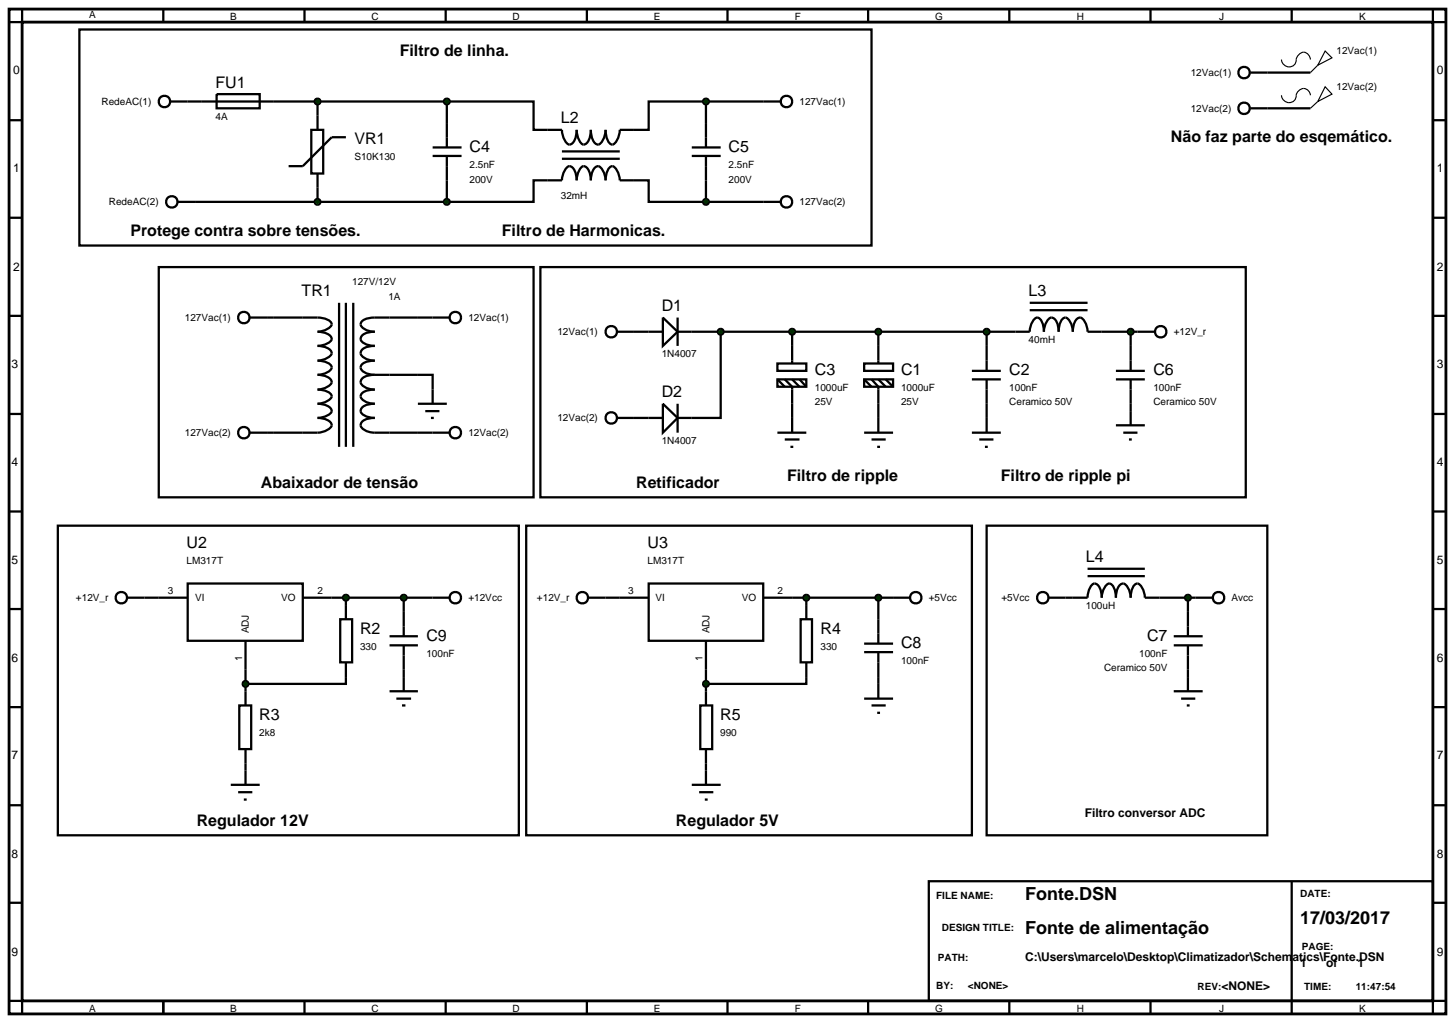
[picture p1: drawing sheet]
<svg xmlns="http://www.w3.org/2000/svg" width="257mm" height="180mm" viewBox="0 0 257 180" stroke-linecap="round" stroke-linejoin="round" font-family="sans-serif">
<path d="M1.6 1.6h253.4v177.2h-253.4zM3.9 3.9h248.8v172.6h-248.8z" fill="none" stroke="#000" stroke-width=".5"/>
<g fill="none" stroke="#000" stroke-width=".4">
<path d="M3.9 1.6v2.3h-2.3M28.8 1.6v2.3M33.1 17.9h45.7M38.2 16.6h7.6v2.5h-7.6zM53.7 1.6v2.3M56 17.9v5M78.6 1.6v2.3M78.8 17.9h15.3v5h2.5M78.8 17.9v3.8M103.5 1.6v2.3M124.5 17.9h-10.1v5h-2.6M124.5 17.9h10.1"/>
<path d="M124.5 17.9v3.8M128.3 1.6v2.3M153.1 1.6v2.3M178 1.6v2.3M202.9 1.6v2.3M223.5 12.8h7.6M223.5 19.1h7.6M227.8 1.6v2.3M252.7 1.6v2.3h2.3M1.6 21.2h2.3M1.6 38.4h2.3M34.4 35.6h44.4"/>
<path d="M54.9 22.9h2.1v7.7h-2.1zM56 30.6v5M61 24.2h-2.5l-5.1 5.1h-2.5M78.8 31.8v3.8M96.6 31.8h-2.5v3.8h-15.3M111.8 31.8h2.6v3.8h10.1M124.5 35.6h10.1M124.5 31.8v3.8M252.7 21.2h2.3M252.7 38.4h2.3M1.6 55.7h2.3M47.1 56h8.9a3.3 3.3 0 0 1 2.4 .9l.1 .3a2.73 2.73 0 0 1-2.5 1.3 3.1 3.1 0 0 1 2.4 .9l.1 .4a2.7 2.7 0 0 1-2.5 1.2 3.1 3.1 0 0 1 2.4 .9 .9 .9 0 0 1-.7 1.2l-1.1 .4-.6 .1a3.3 3.3 0 0 1 2.4 .9 .9 .9 0 0 1-.7 1.2l-1.1 .3-.6 .1a3.1 3.1 0 0 1 2.4 .9 .9 .9 0 0 1-.7 1.2l-1.1 .4-.6 .1a3.3 3.3 0 0 1 2.4 .9l.1 .3a2.73 2.73 0 0 1-2.5 1.3 3.1 3.1 0 0 1 2.4 .9l.1 .4a2.7 2.7 0 0 1-2.5 1.2 3.1 3.1 0 0 1 2.4 .9 .9 .9 0 0 1-.7 1.2l-1.1 .4-.6 .1h-8.9"/>
<path d="M59.8 53.4v25.4M61 53.4v25.4M62.3 53.4v25.4M76.3 56h-10.2a2.92 2.92 0 0 0-2.4 .9 .9 .9 0 0 0 .6 1.1l1.1 .4 .7 .1a2.77 2.77 0 0 0-2.4 .9 .87 .87 0 0 0 .6 1.2l1.1 .3 .7 .1a2.77 2.77 0 0 0-2.4 .9 .93 .93 0 0 0 .6 1.2l1.1 .4 .7 .1a2.92 2.92 0 0 0-2.4 .9 .93 .93 0 0 0 .6 1.2l1.1 .3 .7 .1M111.8 58.5h5.1M116.9 56l2.6 2.5-2.6 2.5zM119.5 58.5h59.6M119.5 56v5M127.1 58.5v15.2h-7.6M139.7 58.5v2.5M154.9 58.5v5.6M174 58.5v2.5"/>
<path d="M194.3 58.5h6.3M199.4 58.5v2.5M252.7 55.7h2.3M1.6 73h2.3M66.1 66.1h10.2v5.1M66.1 66.1a2.77 2.77 0 0 0-2.4 .9 .93 .93 0 0 0 .6 1.2l1.1 .4 .7 .1a2.92 2.92 0 0 0-2.4 .9 .9 .9 0 0 0 .6 1.1l1.1 .4 .7 .1a2.77 2.77 0 0 0-2.4 .9 .87 .87 0 0 0 .6 1.2l1.1 .3 .7 .1a2.77 2.77 0 0 0-2.4 .9 .93 .93 0 0 0 .6 1.2l1.1 .4 .7 .1h10.2M73.7 71.2h5.1M75 72.5h2.5M76 73.7h.5M111.8 73.7h5.1M116.9 71.2l2.6 2.5-2.6 2.6zM119.5 71.2v5.1"/>
<path d="M139.7 71.2v2.5M152.4 64.1h5.1v1.3h-5.1zM152.4 66.9h5.1v1.3h-5.1zM152.4 66.9l1.3 1.3M153.7 66.9l1.2 1.3v5.5M154.9 66.9l1.3 1.3M156.2 66.9l1.3 1.3M174 71.2v2.5M199.4 71.2v1.3M252.7 73h2.3M1.6 90.2h2.3M252.7 90.2h2.3"/>
<path d="M1.6 107.4h2.3M25.5 105.4h2.5M43.3 118.1v3.8M58.5 105.4h17.8M61 119.4v1.2h-17.7M61 105.4v1.3M71.2 105.4v2.5M71.2 118.1v1.3M106.8 105.4h2.5M124.5 118.1v3.8M139.7 105.4h17.8M142.2 119.4v1.2h-17.7"/>
<path d="M142.2 105.4v1.3M154.9 105.4v3.8M154.9 119.4v1.2M187.9 105.4h1.3M204.5 105.4h6.3M209.5 105.4v2.5M209.5 118.1v1.3M252.7 107.4h2.3M1.6 124.7h2.3M43.3 134.6v1.3M124.5 134.6v1.3M252.7 124.7h2.3"/>
<path d="M1.6 142h2.3M1.6 159.2h2.3M163.8 155.4h88.9v21.1h-88.9zM227.8 155.4v23.4M252.7 142h2.3M252.7 159.2h2.3M1.6 176.5h2.3v2.3M28.8 176.5v2.3M53.7 176.5v2.3M78.6 176.5v2.3M103.5 176.5v2.3M128.3 176.5v2.3"/>
<path d="M153.1 176.5v2.3M178 176.5v2.3M202.9 176.5v2.3M255 176.5h-2.3v2.3"/>
</g>
<path d="M154.5 58.2l.4-.2-.5 .5zM154.9 58l.4 .2 .1 .3zM155.4 58.5l-.1 .3-.4 .2zM154.4 58.5l.5 .5-.3-.1z" fill="#004000" stroke="#000" stroke-width=".4"/>
<path d="M154.4 58.5l.5-.5 .5 .5-.5 .5z" fill="#004000"/>
<path d="M137.1 64.1h5.1v1.3h-5.1zM137.1 66.9h5.1v1.3h-5.1zM137.1 66.9l1.3 1.3M138.4 66.9l1.3 1.3v3M139.7 61v3.1M139.7 66.9l1.3 1.3M141 66.9l1.2 1.3M171.4 66.9h5.1M171.4 65.4h5.1M174 61v4.4M174 66.9v4.3" fill="none" stroke="#000" stroke-width=".4"/>
<g fill="#004000" stroke="#000" stroke-width=".4">
<path d="M139.4 58.1l.3-.1-.5 .5zM139.7 58l.4 .2 .1 .3zM140.2 58.5l-.1 .3-.4 .2zM139.2 58.5l.5 .5-.3-.1z"/>
<path d="M126.8 58.1l.3-.1-.5 .5zM127.1 58l.3 .1 .2 .4zM127.1 59l.5-.5-.2 .4zM126.6 58.5l.5 .5-.4-.2z"/>
</g>
<g fill="#004000">
<path d="M139.7 58l.5 .5-.5 .5-.5-.5z"/>
<path d="M127.1 58l.5 .5-.5 .5-.5-.5z"/>
</g>
<g fill="none" stroke="#000" stroke-width=".4">
<path d="M96.6 31.8h2.5a2.73 2.73 0 0 1 1.3-2.5 1.5 1.5 0 0 1 1.1 1.3l.2 1.2a2.7 2.7 0 0 1 1.2-2.5 1.5 1.5 0 0 1 1.1 1.3l.2 1.2a3.1 3.1 0 0 1 .9-2.4 .9 .9 0 0 1 1.2 .7l.4 1.1 .1 .6a3.3 3.3 0 0 1 .9-2.4l.3-.1a2.73 2.73 0 0 1 1.3 2.5h2.5M96.6 22.9h2.5a2.79 2.79 0 0 0 1.3 2.6 1.5 1.5 0 0 0 1.1-1.3l.2-1.3a2.77 2.77 0 0 0 1.2 2.6 1.5 1.5 0 0 0 1.1-1.3l.2-1.3a3.2 3.2 0 0 0 .9 2.5 .9 .9 0 0 0 1.2-.7l.4-1.2 .1-.6a3.4 3.4 0 0 0 .9 2.5l.3 .1a2.79 2.79 0 0 0 1.3-2.6h2.5M99.1 28h10.2M99.1 26.7h10.2M76.3 56h3M108.8 58.5h3M76.3 76.3h3M108.8 73.7h3M137.1 76.3h5.1M138.4 77.5h2.6M139.4 78.8h.5M139.7 73.7v2.6"/>
<path d="M152.4 76.3h5.1M153.7 77.5h2.5M154.7 78.8h.5M154.9 73.7v2.6M171.4 76.3h5.1M172.7 77.5h2.5M173.7 78.8h.5M174 73.7v2.6"/>
<circle cx="80.3" cy="56" r="1.01"/>
<circle cx="107.8" cy="58.5" r="1.01"/>
<circle cx="80.3" cy="76.3" r="1.01"/>
<circle cx="107.8" cy="73.7" r="1.01"/>
</g>
<path d="M55.6 17.6l.4-.2-.5 .5zM56 17.4l.3 .1 .2 .4zM56 18.4l.5-.5-.2 .4zM55.5 17.9l.5 .5-.4-.2z" fill="#004000" stroke="#000" stroke-width=".4"/>
<path d="M55.5 17.9l.5-.5 .5 .5-.5 .5z" fill="#004000"/>
<g fill="none" stroke="#000" stroke-width=".4">
<path d="M30.1 17.9h3M31.3 35.6h3.1"/>
<circle cx="29" cy="17.9" r="1.01"/>
<circle cx="30.3" cy="35.6" r="1.01"/>
</g>
<path d="M55.6 35.3l.4-.2-.5 .5zM56 35.1l.3 .1 .2 .4zM56.5 35.6l-.2 .4-.3 .1zM55.5 35.6l.5 .5-.4-.2z" fill="#004000" stroke="#000" stroke-width=".4"/>
<path d="M55.5 35.6l.5-.5 .5 .5-.5 .5z" fill="#004000"/>
<path d="M76.3 27.5h5.1M76.3 26h5.1M78.8 21.7v4.3M78.8 27.5v4.3" fill="none" stroke="#000" stroke-width=".4"/>
<g fill="#004000" stroke="#000" stroke-width=".4">
<path d="M78.4 17.6l.4-.2-.5 .5zM78.8 17.4l.4 .2 .1 .3zM78.8 18.4l.5-.5-.1 .3zM78.3 17.9l.5 .5-.4-.2z"/>
<path d="M78.4 35.3l.4-.2-.5 .5zM78.8 35.1l.4 .2 .1 .3zM79.3 35.6l-.1 .3-.4 .2zM78.3 35.6l.5 .5-.4-.2z"/>
</g>
<g fill="#004000">
<path d="M78.8 17.4l.5 .5-.5 .5-.5-.5z"/>
<path d="M78.3 35.6l.5-.5 .5 .5-.5 .5z"/>
</g>
<g fill="none" stroke="#000" stroke-width=".4">
<path d="M134.6 17.9h3M122 27.5h5.1M122 26h5.1M124.5 21.7v4.3M124.5 27.5v4.3M134.6 35.6h3"/>
<circle cx="138.7" cy="17.9" r="1.01"/>
<circle cx="138.7" cy="35.6" r="1.01"/>
</g>
<g fill="#004000" stroke="#000" stroke-width=".4">
<path d="M124.2 17.5l.3-.1-.5 .5zM124.5 17.4l.3 .1 .2 .4zM124.5 18.4l.5-.5-.2 .4zM124 17.9l.5 .5-.4-.2z"/>
<path d="M124.1 35.3l.4-.2-.5 .5zM124.5 35.1l.3 .1 .2 .4zM125 35.6l-.1 .3-.4 .2zM124 35.6l.5 .5-.4-.2z"/>
</g>
<g fill="#004000">
<path d="M124.5 17.4l.5 .5-.5 .5-.5-.5z"/>
<path d="M124 35.6l.5-.5 .5 .5-.5 .5z"/>
</g>
<g fill="none" stroke="#000" stroke-width=".4">
<path d="M44 56h3.1M179.1 58.5h2.5a2.6 2.6 0 0 1 1.3-2.5 1.43 1.43 0 0 1 1 1.3l.2 1.2a2.6 2.6 0 0 1 1.3-2.5 1.44 1.44 0 0 1 1.1 1.3l.2 1.2a3.2 3.2 0 0 1 .9-2.4 .88 .88 0 0 1 1.1 .7l.4 1.1 .1 .6a2.98 2.98 0 0 1 .9-2.4 .91 .91 0 0 1 1.2 .7l.4 1.1 .1 .6h2.5M181.6 54.7h10.2M181.6 53.4h10.2M44 76.3h3.1"/>
<circle cx="43" cy="56" r="1.01"/>
<circle cx="43" cy="76.3" r="1.01"/>
</g>
<path d="M173.7 58.1l.3-.1-.5 .5zM174 58l.3 .1 .2 .4zM174 59l.5-.5-.2 .4zM173.5 58.5l.5 .5-.4-.2z" fill="#004000" stroke="#000" stroke-width=".4"/>
<path d="M174 58l.5 .5-.5 .5-.5-.5z" fill="#004000"/>
<g fill="none" stroke="#000" stroke-width=".4">
<path d="M200.6 58.5h3.1M196.8 66.9h5.1M196.8 65.4h5.1M196.8 75h5.1M198.1 76.3h2.5M199.1 77.5h.5M199.4 61v4.4M199.4 66.9v4.3M199.4 72.5v2.5"/>
<circle cx="204.7" cy="58.5" r="1.01"/>
</g>
<path d="M199.1 58.1l.3-.1-.5 .5zM199.4 58l.4 .2 .1 .3zM199.4 59l.5-.5-.2 .4zM198.9 58.5l.5 .5-.4-.2z" fill="#004000" stroke="#000" stroke-width=".4"/>
<path d="M199.4 58l.5 .5-.5 .5-.5-.5z" fill="#004000"/>
<g fill="none" stroke="#000" stroke-width=".4">
<path d="M14 5.2h139.7v38.1h-139.7zM28 47.1h66.1v40.6h-66.1zM95.3 47.1h124.4v40.6h-124.4zM28 105.4h5.1M33.1 102.9h20.3v10.1h-20.3zM43.3 113v5.1M53.4 105.4h5.1M60 109.2h2.1v7.6h-2.1zM61 106.7v2.5M61 116.8v2.6M42.2 124.4h2.1v7.7h-2.1zM43.3 121.9v2.5"/>
<path d="M43.3 132.1v2.5"/>
</g>
<path d="M43 120.2l.3-.1-.5 .5zM43.3 120.1l.3 .1 .2 .4zM43.8 120.6l-.2 .4-.3 .1zM42.8 120.6l.5 .5-.4-.2z" fill="#004000" stroke="#000" stroke-width=".4"/>
<path d="M43.3 120.1l.5 .5-.5 .5-.5-.5z" fill="#004000"/>
<g fill="none" stroke="#000" stroke-width=".4">
<path d="M22.4 105.4h3.1M76.3 105.4h3M109.3 105.4h5.1M114.4 102.9h20.2v10.1h-20.2zM124.5 113v5.1M134.6 105.4h5.1M141.2 109.2h2v7.6h-2zM142.2 106.7v2.5M142.2 116.8v2.6M40.7 138.4h5.1M42 139.7h2.5M43.3 135.9v2.5"/>
<path d="M123.5 124.4h2.1v7.7h-2.1zM124.5 121.9v2.5M124.5 132.1v2.5M43 141h.5"/>
<circle cx="21.4" cy="105.4" r="1.01"/>
<circle cx="80.3" cy="105.4" r="1.01"/>
</g>
<path d="M124.2 120.2l.3-.1-.5 .5zM124.5 120.1l.3 .1 .2 .4zM125 120.6l-.2 .4-.3 .1zM124 120.6l.5 .5-.4-.2z" fill="#004000" stroke="#000" stroke-width=".4"/>
<path d="M124.5 120.1l.5 .5-.5 .5-.5-.5z" fill="#004000"/>
<g fill="none" stroke="#000" stroke-width=".4">
<path d="M220.5 12.8h3M220.5 19.1h3M10.2 92.7h81.3v54.6h-81.3zM92.8 92.7h78.6v54.6h-78.6zM103.7 105.4h3.1M157.5 105.4h3M189.2 105.4h2.6a2.58 2.58 0 0 1 1.2-2.5 1.44 1.44 0 0 1 1.1 1.3l.2 1.2a2.6 2.6 0 0 1 1.3-2.5 1.43 1.43 0 0 1 1 1.3l.2 1.2a2.98 2.98 0 0 1 .9-2.4 .91 .91 0 0 1 1.2 .7l.4 1.1 .1 .6a3.2 3.2 0 0 1 .9-2.4 .88 .88 0 0 1 1.1 .7l.4 1.1 .1 .6h2.6M191.8 101.6h10.1M191.8 100.3h10.1M207 113.8h5.1M207 112.2h5.1M209.5 107.9v4.3"/>
<path d="M209.5 113.8v4.3M209.5 119.4v2.5M210.8 105.4h3M122 138.4h5.1M123.3 139.7h2.5M124.5 135.9v2.5M207 121.9h5.1M208.3 123.2h2.5M209.3 124.4h.5M124.3 141h.5"/>
<circle cx="219.4" cy="12.8" r="1.01"/>
<circle cx="219.4" cy="19.1" r="1.01"/>
<circle cx="102.7" cy="105.4" r="1.01"/>
<circle cx="161.5" cy="105.4" r="1.01"/>
<circle cx="214.9" cy="105.4" r="1.01"/>
</g>
<path d="M226 10.5a1.3 1.3 0 0 0 1.3 1.3 1.3 1.3 0 0 0 1.3-1.3 1.24 1.24 0 0 1 1.1-1.2 1.24 1.24 0 0 1 1.3 .9l.1 .3M226 16.8a1.3 1.3 0 0 0 1.3 1.3 1.3 1.3 0 0 0 1.3-1.3 1.25 1.25 0 0 1 1.3-1.2 1.25 1.25 0 0 1 1.2 1.2M232.4 11.5l-1.3 1.3M232.4 17.9l-1.3 1.2M233.7 9l1.2 1.2-2.5 1.3zM233.7 15.3l1.2 1.3-2.5 1.3z" fill="none" stroke="#000" stroke-width=".2"/>
<path d="M209.2 105l.3-.1-.5 .5zM209.5 104.9l.4 .2 .1 .3zM209.5 105.9l.5-.5-.2 .4zM209 105.4l.5 .5-.4-.2z" fill="#004000" stroke="#000" stroke-width=".4"/>
<path d="M209.5 104.9l.5 .5-.5 .5-.5-.5z" fill="#004000"/>
<g fill="none" stroke="#000" stroke-width=".4">
<path d="M174 92.7h49.5v54.6h-49.5zM184.9 105.4h3"/>
<circle cx="183.9" cy="105.4" r="1.01"/>
</g>
<path d="M141.9 105l.3-.1-.5 .5zM142.2 104.9l.4 .2 .1 .3zM142.7 105.4l-.2 .4-.3 .1zM141.7 105.4l.5 .5-.3-.1z" fill="#004000" stroke="#000" stroke-width=".4"/>
<path d="M141.7 105.4l.5-.5 .5 .5-.5 .5z" fill="#004000"/>
<path d="M152.4 115h5.1M152.4 113.5h5.1M154.9 109.2v4.3M154.9 115v4.4" fill="none" stroke="#000" stroke-width=".4"/>
<path d="M154.6 105l.3-.1-.5 .5zM154.9 104.9l.4 .2 .1 .3zM155.4 105.4l-.2 .4-.3 .1zM154.4 105.4l.5 .5-.3-.1z" fill="#004000" stroke="#000" stroke-width=".4"/>
<path d="M154.4 105.4l.5-.5 .5 .5-.5 .5z" fill="#004000"/>
<path d="M152.4 123.2h5.1M153.7 124.4h2.5M154.7 125.7h.5M154.9 120.6v2.6" fill="none" stroke="#000" stroke-width=".4"/>
<path d="M60.7 105l.3-.1-.5 .5zM61 104.9l.3 .1 .2 .4zM61 105.9l.5-.5-.2 .4zM60.5 105.4l.5 .5-.4-.2z" fill="#004000" stroke="#000" stroke-width=".4"/>
<path d="M61 104.9l.5 .5-.5 .5-.5-.5z" fill="#004000"/>
<path d="M68.7 113.8h5M68.7 112.2h5M71.2 107.9v4.3M71.2 113.8v4.3" fill="none" stroke="#000" stroke-width=".4"/>
<path d="M70.8 105.1l.4-.2-.5 .5zM71.2 104.9l.4 .2 .1 .3zM71.7 105.4l-.1 .3-.4 .2zM70.7 105.4l.5 .5-.3-.1z" fill="#004000" stroke="#000" stroke-width=".4"/>
<path d="M70.7 105.4l.5-.5 .5 .5-.5 .5z" fill="#004000"/>
<path d="M71.2 119.4v2.5M68.7 121.9h5M69.9 123.2h2.6M70.9 124.4h.6" fill="none" stroke="#000" stroke-width=".4"/>
<g font-size="3.2">
<text x="180.8" y="158.8">Fonte.DSN</text>
<text x="180.8" y="164.7">Fonte de alimentação</text>
<text x="229.3" y="162.9">17/03/2017</text>
</g>
<g font-size="2.8">
<text x="70.5" y="9.9">Filtro de linha.</text>
<text x="38" y="15.5">FU1</text>
<text x="98.9" y="21.8">L2</text>
<text x="62.5" y="25.5">VR1</text>
<text x="82.8" y="26.8">C4</text>
<text x="128.5" y="26.8">C5</text>
<text x="206.5" y="25.1">Não faz parte do esqemático.</text>
<text x="23" y="41.6">Protege contra sobre tensões.</text>
<text x="88.5" y="41.6">Filtro de Harmonicas.</text>
<text x="53.2" y="52.3">TR1</text>
<text x="181.4" y="52.3">L3</text>
<text x="116.7" y="54.9">D1</text>
<text x="116.7" y="70.1">D2</text>
<text x="143.7" y="66.2">C3</text>
<text x="158.9" y="66.2">C1</text>
<text x="178" y="66.2">C2</text>
<text x="203.4" y="66.2">C6</text>
<text x="46" y="86.1">Abaixador de tensão</text>
<text x="112.2" y="86.1">Retificador</text>
<text x="138.8" y="84.8">Filtro de ripple</text>
<text x="176.5" y="84.8">Filtro de ripple pi</text>
<text x="32.9" y="96.6">U2</text>
<text x="114.2" y="96.6">U3</text>
<text x="191.5" y="99.2">L4</text>
<text x="63.5" y="111.8">R2</text>
<text x="75.2" y="113.1">C9</text>
<text x="144.7" y="111.8">R4</text>
<text x="202.3" y="113.1">C7</text>
<text x="158.9" y="114.3">C8</text>
<text x="45.7" y="127">R3</text>
<text x="127" y="127">R5</text>
<text x="34.7" y="145.7">Regulador 12V</text>
<text x="119.2" y="145.7">Regulador 5V</text>
</g>
<g font-size="2.1">
<text x="2.3" y="13.1">0</text>
<text x="253.4" y="13.1">0</text>
<text x="2.3" y="30.4">1</text>
<text x="253.4" y="30.4">1</text>
<text x="2.3" y="47.7">2</text>
<text x="253.4" y="47.7">2</text>
<text x="2" y="64.9">3</text>
<text x="253.4" y="64.9">3</text>
<text x="2" y="82.2">4</text>
<text x="253.4" y="82.2">4</text>
<text x="2" y="99.4">5</text>
<text x="253.4" y="99.4">5</text>
<text x="2" y="116.7">6</text>
<text x="253.4" y="116.7">6</text>
<text x="2" y="133.9">7</text>
<text x="253.4" y="133.9">7</text>
<text x="191.3" y="144.1">Filtro conversor ADC</text>
<text x="2" y="151.2">8</text>
<text x="253.4" y="151.2">8</text>
<text x="2" y="168.5">9</text>
<text x="180.8" y="169.5">C:\Users\marcelo\Desktop\Climatizador\Schematics\Fonte.DSN</text>
<text x="229.3" y="170.5">1</text>
<text x="233.9" y="170.5">of</text>
<text x="239.4" y="170.5">1</text>
<text x="253.4" y="168.5">9</text>
<text x="215.4" y="174.6">&lt;NONE&gt;</text>
</g>
<g font-size="1.8">
<text x="15.7" y="3.2">A</text>
<text x="40.6" y="3.5">B</text>
<text x="65.5" y="3.5">C</text>
<text x="90.4" y="3.5">D</text>
<text x="115.3" y="3.5">E</text>
<text x="140.2" y="3.5">F</text>
<text x="164.9" y="3.5">G</text>
<text x="189.9" y="3.5">H</text>
<text x="215" y="3.5">J</text>
<text x="239.7" y="3.5">K</text>
<text x="235.7" y="9.6">12Vac(1)</text>
<text x="210" y="13.4">12Vac(1)</text>
<text x="235.7" y="15.9">12Vac(2)</text>
<text x="17.9" y="18.5">RedeAC(1)</text>
<text x="38" y="21.1">4A</text>
<text x="141" y="18.5">127Vac(1)</text>
<text x="210" y="19.7">12Vac(2)</text>
<text x="62.5" y="28.3">S10K130</text>
<text x="82.8" y="29.6">2.5nF</text>
<text x="128.5" y="29.6">2.5nF</text>
<text x="82.8" y="32.2">200V</text>
<text x="98.9" y="35.1">32mH</text>
<text x="128.5" y="32.2">200V</text>
<text x="19.2" y="36.2">RedeAC(2)</text>
<text x="141" y="36.2">127Vac(2)</text>
<text x="62.1" y="50.3">127V/12V</text>
<text x="68.5" y="52.9">1A</text>
<text x="32.6" y="56.6">127Vac(1)</text>
<text x="82.6" y="56.6">12Vac(1)</text>
<text x="98.3" y="59.1">12Vac(1)</text>
<text x="207" y="59.1">+12V_r</text>
<text x="116.7" y="63">1N4007</text>
<text x="181.4" y="60.5">40mH</text>
<text x="143.7" y="69">1000uF</text>
<text x="143.7" y="71.5">25V</text>
<text x="158.9" y="69">1000uF</text>
<text x="158.9" y="71.5">25V</text>
<text x="178" y="69">100nF</text>
<text x="178" y="71.5">Ceramico 50V</text>
<text x="203.4" y="69">100nF</text>
<text x="203.4" y="71.5">Ceramico 50V</text>
<text x="32.6" y="76.9">127Vac(2)</text>
<text x="82.6" y="76.9">12Vac(2)</text>
<text x="98.3" y="74.3">12Vac(2)</text>
<text x="116.7" y="78.3">1N4007</text>
<text x="32.9" y="99.4">LM317T</text>
<text x="114.2" y="99.4">LM317T</text>
<text x="13.4" y="106">+12V_r</text>
<text x="29.6" y="104.8">3</text>
<text x="34.4" y="106">VI</text>
<text x="49.6" y="106">VO</text>
<text x="56" y="104.8">2</text>
<text x="82.6" y="106">+12Vcc</text>
<text x="94.7" y="106">+12V_r</text>
<text x="110.8" y="104.8">3</text>
<text x="115.6" y="106">VI</text>
<text x="130.8" y="106">VO</text>
<text x="137.1" y="104.8">2</text>
<text x="163.8" y="106">+5Vcc</text>
<text x="176.6" y="106">+5Vcc</text>
<text x="191.5" y="107.4">100uH</text>
<text x="217.2" y="106">Avcc</text>
<text x="43.9" y="111.7" transform="rotate(-90 43.9 111.7)">ADJ</text>
<text x="125.1" y="111.7" transform="rotate(-90 125.1 111.7)">ADJ</text>
<text x="42.7" y="116.6" transform="rotate(-90 42.7 116.6)">1</text>
<text x="63.5" y="114.6">330</text>
<text x="75.2" y="115.9">100nF</text>
<text x="123.9" y="116.6" transform="rotate(-90 123.9 116.6)">1</text>
<text x="144.7" y="114.6">330</text>
<text x="158.9" y="117.1">100nF</text>
<text x="194.7" y="118.4">Ceramico 50V</text>
<text x="200.9" y="115.9">100nF</text>
<text x="45.7" y="129.8">2k8</text>
<text x="127" y="129.8">990</text>
<text x="165.1" y="158.6">FILE NAME:</text>
<text x="229.3" y="158.1">DATE:</text>
<text x="166.1" y="164.2">DESIGN TITLE:</text>
<text x="229.6" y="167.5">PAGE:</text>
<text x="165.4" y="169.5">PATH:</text>
<text x="15.7" y="178.4">A</text>
<text x="40.6" y="178.4">B</text>
<text x="65.5" y="178.4">C</text>
<text x="90.4" y="178.4">D</text>
<text x="115.3" y="178.4">E</text>
<text x="140.2" y="178.4">F</text>
<text x="164.9" y="178.4">G</text>
<text x="165.1" y="174.4">BY:</text>
<text x="170.7" y="174.4">&lt;NONE&gt;</text>
<text x="189.9" y="178.4">H</text>
<text x="211.2" y="174.6">REV:</text>
<text x="215" y="178.4">J</text>
<text x="230" y="174.6">TIME:</text>
<text x="239.1" y="174.6">11:47:54</text>
<text x="239.7" y="178.4">K</text>
</g>
</svg>
